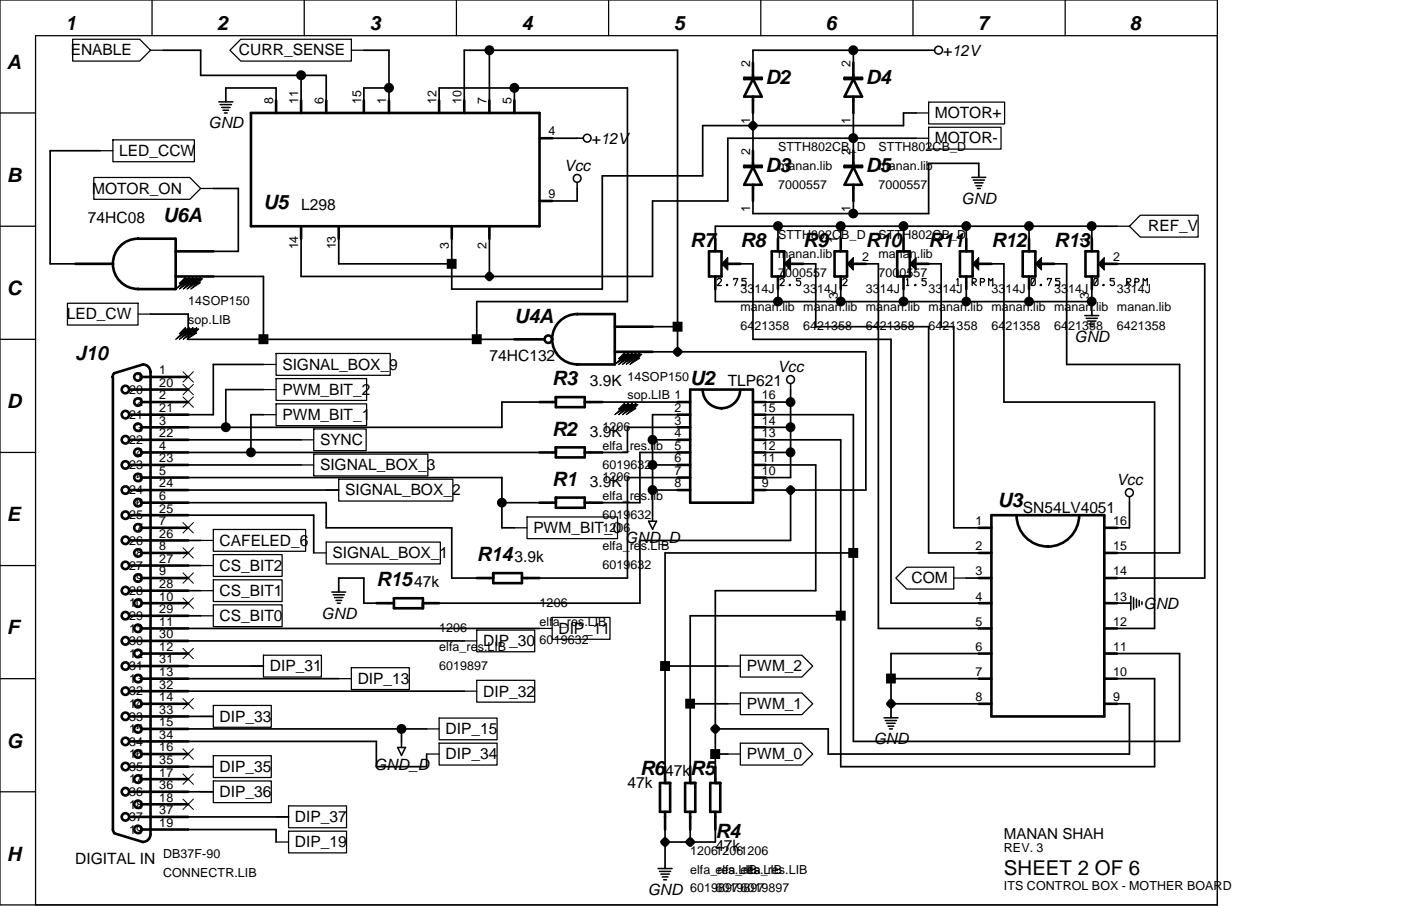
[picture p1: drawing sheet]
<svg xmlns="http://www.w3.org/2000/svg" width="432mm" height="279mm" viewBox="0 0 432 279" stroke-linecap="round" stroke-linejoin="round" font-family="sans-serif">
<g fill="none" stroke="#000" stroke-width=".39">
<path d="M0 0h375.2v279.1h-375.2zM22.4 12.1h20.7l3.3 3.4-3.3 3.3h-20.7zM46.4 15.5h3.8M46.9 0v11M74.2 12.1h34.1v6.7h-34.1l-3.3-3.3zM93.8 0v11M108.3 15.5h3.8M140.7 0v11M187.6 0v11M234.5 0v11M281.4 0v11M328.3 0v11"/>
<path d="M375.2 11h-364.2v268.1M0 34.8h11M282.4 34.8h3.8M286.2 39.2h22.3v6.8h-22.3zM286.2 31.5h23.4v6.7h-23.4zM28.9 54.7h29.6l3.3 3.4-3.3 3.4h-29.6zM30.9 46.5h3.9M34.8 43.1h25.1v6.8h-25.1zM61.8 58.1h3.9M282.4 42.6h3.8M0 69.8h11M344.3 69.8h3.8"/>
<path d="M351.5 66.4h17.8v6.7h-17.8l-3.4-3.3zM20.8 93.5h21.7v6.7h-21.7zM42.5 96.9h3.9M221.1 86.3l.3-.4h.6l.3 .4v.3l-1.2 1.5h1.2M223.9 87.7h.3v.4h-.3zM226.1 86.3v-.4h1.3l-.9 2.2M230 85.9h-1.3v.7h.9l.4 .4v.7l-.4 .4h-.6l-.3-.4M240.4 86.3l.3-.4h.7l.3 .4v.3l-1.3 1.5h1.3M243.3 87.7h.3v.4h-.3zM246.8 85.9h-1.3v.7h1l.3 .4v.7l-.3 .4h-.7l-.3-.4M259.8 86.3l.3-.4h.6l.3 .4v.3l-1.2 1.5h1.2M279.4 86.3l.3-.4v2.2"/>
<path d="M279.4 88.1h.7M282 87.7h.3v.4h-.3zM285.5 85.9h-1.3v.7h.9l.4 .4v.7l-.4 .4h-.6l-.3-.4M294.9 86.3l.3-.4v2.2M294.9 88.1h.6M299.6 88.1v-2.2h1l.3 .4-.3 .7h-1l1.3 1.1M302.2 87h.9l.3-.7-.3-.4h-.9v2.2M304.7 88.1v-2.2l.7 .7 .6-.7v2.2M318.1 85.9h.6l.4 .4v1.4l-.4 .4h-.6l-.3-.4v-1.4zM319.1 85.9l-1.3 2.2M320.6 87.7h.4v.4h-.4zM322.8 86.3v-.4h1.3l-.9 2.2"/>
<path d="M326.6 85.9h-1.2v.7h.9l.3 .4v.7l-.3 .4h-.6l-.3-.4M337.4 85.9h.7l.3 .4v1.4l-.3 .4h-.7l-.3-.4v-1.4zM338.4 85.9l-1.3 2.2M340 87.7h.3v.4h-.3zM343.5 85.9h-1.3v.7h1l.3 .4v.7l-.3 .4h-.7l-.3-.4M347.3 88.1v-2.2h.9l.3 .4-.3 .7h-.9l1.2 1.1M349.8 87h.9l.4-.7-.4-.4h-.9v2.2M352.3 88.1v-2.2l.7 .7 .6-.7v2.2M0 104.6h11M81.2 112.4h3.9M85.1 109h35.2v6.7h-35.2zM85.1 116.8h27.9v6.7h-27.9z"/>
<path d="M0 139.5h11M81.2 120.1h3.9M81.2 127.9h3.9M85.1 124.5h27.9v6.8h-27.9zM92.8 135.6h3.9M96.7 132.3h16.2v6.7h-16.2zM92.8 143.4h3.9M96.7 140h35.2v6.8h-35.2zM100.5 151.1h3.9M104.4 147.8h35.2v6.7h-35.2zM162.4 159.4h27.9v6.7h-27.9zM0 174.4h11"/>
<path d="M61.8 174.4h3.9M61.8 166.7h3.9M65.7 163.3h28.5v6.7h-28.5zM65.7 178.8h21.3v6.7h-21.3zM65.7 171h21.3v6.8h-21.3zM96.7 170.5h3.8M100.5 167.2h35.2v6.7h-35.2zM158.5 162.8h3.9M276.1 178.3l3.3-3.4h14.6v6.8h-14.6zM294 178.3h3.8M61.8 189.9h3.9M61.8 182.2h3.9"/>
<path d="M65.7 186.5h21.3v6.8h-21.3zM143.1 197.7h3.8M146.9 194.3h17.9v6.7h-17.9zM166.3 193.8h3.9M170.2 190.4h17.8v6.7h-17.8zM0 209.3h11M65.7 217.6h17.9v6.7h-17.9zM77.3 205.4h3.9M81.2 202.1h17.9v6.7h-17.9zM104.4 209.3h3.9M108.3 205.9h17.9v6.7h-17.9zM143.1 213.1h3.8"/>
<path d="M146.9 209.8h17.9v6.7h-17.9zM224.3 217h3.9M224.3 205.4h3.9M228.2 213.7h18.9l3.4 3.3-3.4 3.4h-18.9zM228.2 202.1h18.9l3.4 3.3-3.4 3.4h-18.9zM61.8 220.9h3.9M61.8 236.4h3.9M65.7 233h17.9v6.8h-17.9zM131.5 232.5h3.8M131.5 224.8h3.8M135.3 229.2h17.9v6.7h-17.9zM135.3 221.4h17.9v6.7h-17.9z"/>
<path d="M224.3 232.5h3.9M228.2 229.2h18.9l3.4 3.3-3.4 3.4h-18.9zM0 244.2h11M61.8 244.2h3.9M65.7 240.8h17.9v6.7h-17.9zM85.1 251.9h3.8M85.1 259.7h3.8M88.9 248.5h17.9v6.8h-17.9zM88.9 256.3h17.9v6.7h-17.9z"/>
</g>
<g fill="none" stroke="#000" stroke-width=".81">
<path d="M232.1 19.3v5.1M263 19.3v5.1M77.3 34.8h89v35h-89zM85.1 31v3.8M92.8 31v3.8M100.5 31v3.8M112.1 31v3.8M119.9 31v3.8M135.3 31v3.8M143.1 31v3.8M150.8 31v3.8M158.5 31v3.8"/>
<path d="M229.4 24h5.4v.4h-5.4zM232.1 29.8v5M232.1 24.4l2.7 5.4h-5.4zM260.3 24h5.4v.4h-5.4zM263 24.4l2.7 5.4h-5.4zM263 29.8v5M166.3 42.6h3.9M229.4 51.1h5.4v.4h-5.4zM232.1 46.5v5M232.1 57v5M232.1 51.5l2.7 5.5h-5.4zM260.3 51.1h5.4v.4h-5.4z"/>
<path d="M263 51.5l2.7 5.5h-5.4zM263 46.5v5M263 57v5M37.4 75.5a7.7 7.7 0 0 1 5.2-1.9h11.5v15.6l-11.5-.1a7.7 7.7 0 0 1-7.8-7.7 7.7 7.7 0 0 1 2.6-5.9zM54.1 77.5h11.6M92.8 69.8v3.8M104.4 69.8v3.8M139.2 69.8v3.8M150.8 69.8v3.8M166.3 62h3.9M218.5 77.5h3.9v7.8h-3.9zM220.5 73.6v3.9"/>
<path d="M237.9 77.5h3.8v7.8h-3.8zM239.8 73.6v3.9M257.2 77.5h3.9v7.8h-3.9zM259.1 73.6v3.9M276.5 77.5h3.9v7.8h-3.9zM278.5 73.6v3.9M295.9 77.5h3.9v7.8h-3.9zM297.8 73.6v3.9M315.2 77.5h3.9v7.8h-3.9zM317.2 73.6v3.9M334.6 77.5h3.9v7.8h-3.9zM336.5 73.6v3.9"/>
<path d="M23.2 81.4h11.6M54.1 85.3h11.6M220.5 85.3v3.9M224.3 81.4h3.9M239.8 85.3v3.9M243.7 81.4h3.8M259.1 85.3v3.9M263 81.4h3.9M278.5 85.3v3.9M282.4 81.4h3.8M297.8 85.3v3.9M301.7 81.4h3.9"/>
<path d="M317.2 85.3v3.9M321 81.4h3.9M336.5 85.3v3.9M340.4 81.4h3.9M34.7 116.2l.5-1.1 8.9-2.7a2.28 2.28 0 0 1 2.3 2.3v142.6a2.28 2.28 0 0 1-2.3 2.3l-8.9-2.6M34.8 116.2v139.6l.5 1.1M43.7 116.2h14.3M158.5 104.6h9.4M177.9 112.4h.1a7.7 7.7 0 0 1-7.8-7.8v.1a7.7 7.7 0 0 1 7.8-7.8h11.5v15.5h-11.6M189.5 108.5h11.6M189.5 100.8h11.6M39.8 135.6h18.2"/>
<path d="M39.8 127.9h18.2M39.8 120.1h18.2M43.7 139.5h14.3M43.7 131.8h14.3M43.7 124h14.3M166.3 139.5h5M166.3 124h5M171.3 122.5h8.9v3.1h-8.9zM171.3 138h8.9v3.1h-8.9zM180.2 139.5h5.4M180.2 124h5.4M208.8 139.5h3.9"/>
<path d="M208.8 135.6h3.9M208.8 131.8h3.9M208.8 127.9h3.9M208.8 124h3.9M212.7 120.1h19.4v34.9h-19.4zM216.6 120.1a5.8 5.8 0 0 0 5.8 5.8 5.8 5.8 0 0 0 5.7-5.8M232.1 139.5h3.8M232.1 135.6h3.8M232.1 131.8h3.8M232.1 127.9h3.8M232.1 124h3.8M39.8 158.9h18.2"/>
<path d="M39.8 151.1h18.2M39.8 143.4h18.2M43.7 155h14.3M43.7 147.3h14.3M166.3 155h5M171.3 153.5h8.9v3.1h-8.9zM180.2 155h5.4M208.8 151.1h3.9M208.8 147.3h3.9M208.8 143.4h3.9M232.1 151.1h3.8M232.1 147.3h3.8"/>
<path d="M232.1 143.4h3.8M305.6 158.9h34.8v62h-34.8zM313.3 158.9a9.6 9.6 0 0 0 9.8 9.6h-.1M332.6 158.9a9.7 9.7 0 0 1-9.6 9.7M39.8 174.4h18.2M39.8 166.7h18.2M43.7 178.3h14.3M43.7 170.5h14.3M43.7 162.8h14.3M146.9 178.3h5.1M152 176.7h8.9v3.1h-8.9zM160.9 178.3h5.4"/>
<path d="M301.7 178.3h3.9M301.7 170.5h3.9M301.7 162.8h3.9M340.4 178.3h3.9M340.4 170.5h3.9M340.4 162.8h3.9M39.8 197.7h18.2M39.8 189.9h18.2M39.8 182.2h18.2M43.7 193.8h14.3M43.7 186h14.3M116 186h5.4"/>
<path d="M121.4 184.5h8.9v3.1h-8.9zM130.3 186h5M301.7 193.8h3.9M301.7 186h3.9M340.4 193.8h3.9M340.4 186h3.9M39.8 213.1h18.2M39.8 205.4h18.2M43.7 217h14.3M43.7 209.3h14.3M43.7 201.5h14.3M301.7 217h3.9"/>
<path d="M301.7 209.3h3.9M301.7 201.5h3.9M340.4 217h3.9M340.4 209.3h3.9M340.4 201.5h3.9M39.8 236.4h18.2M39.8 228.6h18.2M39.8 220.9h18.2M43.7 232.5h14.3M43.7 224.8h14.3M205 236.4v5.1M212.7 236.4v5.1"/>
<path d="M220.5 236.4v5.1M39.8 251.9h18.2M39.8 244.2h18.2M43.7 255.8h14.3M43.7 248h14.3M43.7 240.3h14.3M203.4 241.5h3.1v8.9h-3.1zM205 250.4v5.4M211.2 241.5h3.1v8.9h-3.1zM212.7 250.4v5.4M218.9 241.5h3.1v8.9h-3.1zM220.5 250.4v5.4"/>
<circle cx="42.5" cy="116.2" r="1.14"/>
<circle cx="169" cy="104.6" r="1.14"/>
<circle cx="38.6" cy="135.6" r="1.16"/>
<circle cx="38.6" cy="120.1" r="1.16"/>
<circle cx="38.6" cy="127.9" r="1.15"/>
<circle cx="42.5" cy="139.5" r="1.15"/>
<circle cx="42.5" cy="131.7" r="1.14"/>
<circle cx="42.5" cy="124" r="1.14"/>
<circle cx="38.6" cy="158.9" r="1.14"/>
<circle cx="38.6" cy="143.4" r="1.14"/>
<circle cx="38.6" cy="151.1" r="1.14"/>
<circle cx="42.5" cy="155" r="1.15"/>
<circle cx="42.5" cy="147.2" r="1.14"/>
<circle cx="38.6" cy="174.4" r="1.14"/>
<circle cx="38.6" cy="166.6" r="1.14"/>
<circle cx="42.5" cy="178.3" r="1.14"/>
<circle cx="42.5" cy="170.5" r="1.14"/>
<circle cx="42.5" cy="162.8" r="1.14"/>
<circle cx="38.6" cy="197.6" r="1.16"/>
<circle cx="38.6" cy="182.1" r="1.15"/>
<circle cx="38.6" cy="189.9" r="1.14"/>
<circle cx="42.5" cy="186" r="1.14"/>
<circle cx="42.5" cy="193.8" r="1.14"/>
<circle cx="38.6" cy="205.4" r="1.14"/>
<circle cx="38.6" cy="213.1" r="1.14"/>
<circle cx="42.5" cy="201.5" r="1.15"/>
<circle cx="42.5" cy="217" r="1.15"/>
<circle cx="42.5" cy="209.3" r="1.14"/>
<circle cx="38.6" cy="228.6" r="1.14"/>
<circle cx="38.6" cy="220.9" r="1.14"/>
<circle cx="38.6" cy="236.4" r="1.14"/>
<circle cx="42.5" cy="232.5" r="1.14"/>
<circle cx="42.5" cy="224.8" r="1.14"/>
<circle cx="38.6" cy="244.2" r="1.15"/>
<circle cx="38.6" cy="251.9" r="1.14"/>
<circle cx="42.5" cy="248" r="1.14"/>
<circle cx="42.5" cy="240.3" r="1.14"/>
<circle cx="42.5" cy="255.8" r="1.14"/>
</g>
<g fill="none" stroke="#000" stroke-width=".47">
<path d="M286.2 15.5h1.9M67.4 31.4h4.4M67.9 32.3h3.4M68.3 33.1h2.6M68.7 34h1.7M69.2 34.8h.8M69.6 31v.4M177.9 42.6h1.8M177.9 56.3v1.8M299.6 54.7h4.2M300 55.5h3.4M300.4 56.4h2.6"/>
<path d="M300.8 57.3h1.8M301.2 58.1h.9M301.7 54.2v.5M334.3 97.3h4.4M334.8 98.2h3.4M335.2 99h2.6M335.6 99.9h1.8M336.5 96.9v.4M243.7 118.3v1.8M336 100.8h.9M201.1 158.9v1.8M348.1 153.2v1.8"/>
<path d="M199.9 160.7h2.5l-1.3 2.5zM102.3 182.6h4.3M102.7 183.4h3.4M103.1 184.3h2.6M103.5 185.2h1.8M104 186h.9M104.4 182.2v.4M348.1 186h.4M348.5 183.9v4.3M349.4 184.3v3.4M350.3 184.7v2.6M351.1 185.2v1.7"/>
<path d="M352 185.6v.8M122.6 230.5h2.4l-1.3 2.5zM123.7 228.6v1.9M272.5 221.4h4.3M272.9 222.2h3.4M273.3 223.1h2.6M273.7 223.9h1.8M274.2 224.8h.8M274.6 220.9v.5M202.8 267.8h4.3M203.3 268.7h3.4M203.7 269.6h2.6"/>
<path d="M204.1 270.4h1.8M204.6 271.3h.8M205 267.4v.4"/>
<circle cx="289.3" cy="15.5" r="1.22"/>
<circle cx="177.9" cy="55" r="1.2"/>
<circle cx="181" cy="42.6" r="1.2"/>
<circle cx="243.6" cy="117" r="1.22"/>
<circle cx="348.1" cy="151.9" r="1.22"/>
</g>
<g fill="none" stroke="#000" stroke-width=".53">
<path d="M50.2 15.5h11.6v7.7h38.7v7.8M112.1 15.5h7.8v15.5M150.8 15.5v15.5M263 15.5v3.8M286.2 15.5h-54.1v3.8M69.6 31v-3.9h15.5v3.9M92.8 23.2v7.8M119.9 27.1h-7.8v3.9M135.3 31v-3.9h58.1v65.9h-46.5v11.6M143.1 31v-15.5h65.7v93M158.5 27.1v3.9M232.1 34.8v11.7"/>
<path d="M263 34.8v11.7M282.4 34.8h-3.9v3.9h-61.9v15.5h-31v35h-46.4v-15.6M30.9 46.5h-15.4v34.9h7.7M65.7 58.1h7.7v19.4h-7.7M170.2 42.6h7.7M177.9 58.1v3.9h-7.7M282.4 42.6h-58.1v19.4h-23.2v23.3h-108.3v-11.7M301.7 54.2v-3.8h-15.5v15.5h-54.1v-3.9M104.4 73.6v7.8h34.8M150.8 73.6v11.7M239.8 69.8v3.8M259.1 69.8v3.8"/>
<path d="M263 62v3.9M278.5 69.8v3.8M297.8 69.8v3.8M317.2 69.8v3.8M336.5 69.8v3.8M344.3 69.8h-123.8v3.8M46.4 96.9h11.6v7.7h100.5M65.7 85.3h15.5v19.3M220.5 89.2v3.8h116M228.2 81.4h3.9v23.2h42.5v81.4h27.1M239.8 89.2v3.8M247.5 81.4h3.9v19.4h34.8v69.7h15.5"/>
<path d="M259.1 89.2v3.8M266.9 81.4h3.8v112.4h31M278.5 89.2v3.8M286.2 81.4h3.9v19.4h3.9v62h7.7M297.8 89.2v3.8M305.6 81.4h3.8v42.6h46.5v69.8h-11.6M317.2 89.2v3.8M324.9 81.4h3.9v31h34.8v58.1h-19.3M336.5 89.2v7.7M344.3 81.4h27v96.9h-27M81.2 112.4h-15.5v15.5h-7.7M201.1 108.5h65.8v42.6h-31"/>
<path d="M201.1 100.8h7.7M58 135.6h34.8M58 139.5h108.3M81.2 127.9h-3.9v11.6M81.2 120.1h-11.6v11.7M166.3 124h-11.6v7.8h-96.7M185.6 124h23.2M201.1 135.6h7.7M208.8 139.5h-11.6v15.5h-11.6M208.8 127.9h-7.7v31M208.8 131.8h-15.4v7.7h-7.8M235.9 135.6h23.2v100.8h96.8v-27.1h-11.6"/>
<path d="M235.9 124h7.8M235.9 127.9h27.1v100.7h100.6v-27.1h-23.2M235.9 139.5h7.8M235.9 131.8h7.8M243.7 120.1v27.2h-7.8M58 143.4h34.8M58 151.1h46.4M58 158.9h38.7v11.6M58 147.3h96.7v15.5h3.8M58 155h42.5v7.8h38.7v15.5h7.7M154.7 155h11.6M201.1 143.4h7.7"/>
<path d="M201.1 151.1h7.7M208.8 147.3h-15.4v31h-27.1M235.9 143.4h15.5v38.8h-30.9v54.2M243.7 151.1v15.6h-46.5v19.3h-61.9M348.1 155v7.8h-3.8M58 166.7h3.8M58 174.4h3.8M263 170.5h-58v65.9M297.8 178.3h3.9M58 182.2h3.8M58 189.9h3.8M58 193.8h108.3"/>
<path d="M58 197.7h85.1M104.4 182.2v-3.9h7.7v7.7h3.9M259.1 189.9h-46.4v46.5M344.3 186h3.8M58 205.4h23.2M58 213.1h85.1M58 209.3h46.4M205 205.4h19.3M212.7 217h11.6M274.6 209.3h27.1M274.6 217h27.1M301.7 201.5h-27.1v19.4"/>
<path d="M344.3 217h3.8v15.5h-92.8v-7.7h-34.8M58 220.9h7.7M58 236.4h7.7M58 228.6h58v7.8h15.5v-3.9M58 224.8h73.5M123.7 224.8v3.8M220.5 232.5h3.8M58 244.2h7.7M58 251.9h30.9M58 255.8h27.1v3.9M205 255.8v11.6M212.7 255.8v3.9"/>
<path d="M220.5 255.8v3.9h-15.5"/>
</g>
<g fill="#000">
<path d="M231.3 38.7l.8-.7 .7 .7-.7 .8zM150.8 84.5l.8 .8-.8 .7-.7-.7zM208.8 107.7l.8 .8-.8 .8-.7-.8zM243.7 150.4l.7 .7-.7 .8-.8-.8zM274.6 216.2l.8 .8-.8 .8-.7-.8zM219.7 224.8l.8-.8 .7 .8-.7 .8zM205 258.9l.7 .8-.7 .7-.8-.7zM212.7 258.9l.8 .8-.8 .7-.7-.7z"/>
<path d="M55.2 87.4l1.9-1.9v.4h.7l-1.1 1.3h.4l-3 2 1.8-1.8z" fill-rule="evenodd"/>
<path d="M56.4 87.4l1.9-1.9v.4h.6l-1.1 1.3h.5l-3 2 1.7-1.8z" fill-rule="evenodd"/>
<path d="M57.6 87.4l1.9-1.9v.4h.6l-1.1 1.3h.5l-3 2 1.7-1.8z" fill-rule="evenodd"/>
<path d="M58.7 87.4l1.9-1.9v.4h.7l-1.1 1.3h.4l-3 2 1.8-1.8z" fill-rule="evenodd"/>
<path d="M59.9 87.4l1.9-1.9v.4h.6l-1.1 1.3h.5l-3 2 1.7-1.8z" fill-rule="evenodd"/>
<path d="M138.5 80.6h1.5v1.5h-1.5z" fill-rule="evenodd"/>
<path d="M208.1 100h1.5v1.5h-1.5z" fill-rule="evenodd"/>
<path d="M224.3 79.4v3.9l-1.9-1.9z" fill-rule="evenodd"/>
<path d="M241.7 81.4l2-2v3.9z" fill-rule="evenodd"/>
<path d="M263 79.4v3.9l-1.9-1.9z" fill-rule="evenodd"/>
<path d="M282.4 79.4v3.9l-2-1.9z" fill-rule="evenodd"/>
<path d="M301.7 79.4v3.9l-1.9-1.9z" fill-rule="evenodd"/>
<path d="M321 79.4v3.9l-1.9-1.9z" fill-rule="evenodd"/>
<path d="M340.4 79.4v3.9l-1.9-1.9z" fill-rule="evenodd"/>
<path d="M55.2 102.9l1.9-1.9v.4h.7l-1.1 1.3h.4l-3 1.9 1.8-1.7z" fill-rule="evenodd"/>
<path d="M56.4 102.9l1.9-1.9v.4h.6l-1.1 1.3h.5l-3 1.9 1.7-1.7z" fill-rule="evenodd"/>
<path d="M57.6 102.9l1.9-1.9v.4h.6l-1.1 1.3h.5l-3 1.9 1.7-1.7z" fill-rule="evenodd"/>
<path d="M58.7 102.9l1.9-1.9v.4h.7l-1.1 1.3h.4l-3 1.9 1.8-1.7z" fill-rule="evenodd"/>
<path d="M80.4 103.8h1.6v1.6h-1.6z" fill-rule="evenodd"/>
<path d="M146.2 103.8h1.5v1.6h-1.5z" fill-rule="evenodd"/>
<path d="M190.6 110.6l1.9-1.9v.5h.7l-1.2 1.3h.5l-3 1.9 1.8-1.8z" fill-rule="evenodd"/>
<path d="M191.8 110.6l1.9-1.9v.5h.6l-1.1 1.3h.5l-3 1.9 1.7-1.8z" fill-rule="evenodd"/>
<path d="M193 110.6l1.9-1.9v.5h.6l-1.1 1.3h.5l-3.1 1.9 1.8-1.8z" fill-rule="evenodd"/>
<path d="M194.1 110.6l1.9-1.9v.5h.6l-1.1 1.3h.5l-3 1.9 1.7-1.8z" fill-rule="evenodd"/>
<path d="M195.3 110.6l1.9-1.9v.5h.6l-1.1 1.3h.5l-3.1 1.9 1.8-1.8z" fill-rule="evenodd"/>
<path d="M190.6 126.2l1.9-2v.5h.7l-1.2 1.3h.5l-3 1.9 1.8-1.7z" fill-rule="evenodd"/>
<path d="M191.8 126.2l1.9-2v.5h.6l-1.1 1.3h.5l-3 1.9 1.7-1.7z" fill-rule="evenodd"/>
<path d="M193 126.2l1.9-2v.5h.6l-1.1 1.3h.5l-3.1 1.9 1.8-1.7z" fill-rule="evenodd"/>
<path d="M194.1 126.2l1.9-2v.5h.6l-1.1 1.3h.5l-3 1.9 1.7-1.7z" fill-rule="evenodd"/>
<path d="M262.2 169.8h1.5v1.5h-1.5z" fill-rule="evenodd"/>
<path d="M258.4 189.1h1.5v1.5h-1.5z" fill-rule="evenodd"/>
<path d="M204.2 204.6h1.5v1.6h-1.5z" fill-rule="evenodd"/>
<path d="M212 216.2h1.4v1.6h-1.4z" fill-rule="evenodd"/>
<path d="M273.9 208.5h1.4v1.5h-1.4z" fill-rule="evenodd"/>
<path d="M219.7 231.8h1.5v1.5h-1.5z" fill-rule="evenodd"/>
<circle cx="150.8" cy="15.5" r=".76"/>
<circle cx="263" cy="15.5" r=".76"/>
<circle cx="92.8" cy="23.2" r=".76"/>
<circle cx="119.9" cy="27.1" r=".76"/>
<circle cx="158.5" cy="27.1" r=".76"/>
<circle cx="263" cy="42.6" r=".76"/>
<circle cx="239.8" cy="69.7" r=".76"/>
<circle cx="259.1" cy="69.7" r=".76"/>
<circle cx="263" cy="65.9" r=".75"/>
<circle cx="278.5" cy="69.7" r=".76"/>
<circle cx="297.8" cy="69.7" r=".75"/>
<circle cx="317.1" cy="69.7" r=".75"/>
<circle cx="336.5" cy="69.7" r=".76"/>
<circle cx="239.8" cy="93" r=".75"/>
<circle cx="259.1" cy="93" r=".75"/>
<circle cx="278.5" cy="93" r=".75"/>
<circle cx="297.8" cy="93" r=".74"/>
<circle cx="317.1" cy="93" r=".74"/>
<circle cx="336.5" cy="93" r=".75"/>
<circle cx="69.6" cy="131.7" r=".76"/>
<circle cx="77.3" cy="139.5" r=".76"/>
<circle cx="201.1" cy="135.6" r=".75"/>
<circle cx="243.6" cy="124" r=".75"/>
<circle cx="243.6" cy="131.7" r=".75"/>
<circle cx="243.6" cy="139.5" r=".75"/>
<circle cx="154.7" cy="155" r=".75"/>
<circle cx="201.1" cy="143.4" r=".75"/>
<circle cx="201.1" cy="151.1" r=".75"/>
<circle cx="123.7" cy="224.8" r=".76"/>
</g>
<g fill="none" stroke="#000" stroke-width="1.5">
<path d="M231.3 38.7l.8-.7 .7 .7-.7 .8zM138.5 80.6h1.5v1.5h-1.5zM150.8 84.5l.8 .8-.8 .7-.7-.7zM208.1 100h1.5v1.5h-1.5zM80.4 103.8h1.6v1.6h-1.6zM146.2 103.8h1.5v1.6h-1.5zM208.8 107.7l.8 .8-.8 .8-.7-.8zM243.7 150.4l.7 .7-.7 .8-.8-.8zM262.2 169.8h1.5v1.5h-1.5zM258.4 189.1h1.5v1.5h-1.5zM204.2 204.6h1.5v1.6h-1.5zM212 216.2h1.4v1.6h-1.4z"/>
<path d="M273.9 208.5h1.4v1.5h-1.4zM274.6 216.2l.8 .8-.8 .8-.7-.8zM219.7 224.8l.8-.8 .7 .8-.7 .8zM219.7 231.8h1.5v1.5h-1.5zM205 258.9l.7 .8-.7 .7-.8-.7zM212.7 258.9l.8 .8-.8 .7-.7-.7z"/>
<circle cx="150.8" cy="15.5" r=".76"/>
<circle cx="263" cy="15.5" r=".76"/>
<circle cx="92.8" cy="23.2" r=".76"/>
<circle cx="119.9" cy="27.1" r=".76"/>
<circle cx="158.5" cy="27.1" r=".76"/>
<circle cx="263" cy="42.6" r=".76"/>
<circle cx="239.8" cy="69.7" r=".76"/>
<circle cx="259.1" cy="69.7" r=".76"/>
<circle cx="263" cy="65.9" r=".75"/>
<circle cx="278.5" cy="69.7" r=".76"/>
<circle cx="297.8" cy="69.7" r=".75"/>
<circle cx="317.1" cy="69.7" r=".75"/>
<circle cx="336.5" cy="69.7" r=".76"/>
<circle cx="239.8" cy="93" r=".75"/>
<circle cx="259.1" cy="93" r=".75"/>
<circle cx="278.5" cy="93" r=".75"/>
<circle cx="297.8" cy="93" r=".74"/>
<circle cx="317.1" cy="93" r=".74"/>
<circle cx="336.5" cy="93" r=".75"/>
<circle cx="69.6" cy="131.7" r=".76"/>
<circle cx="77.3" cy="139.5" r=".76"/>
<circle cx="201.1" cy="135.6" r=".75"/>
<circle cx="243.6" cy="124" r=".75"/>
<circle cx="243.6" cy="131.7" r=".75"/>
<circle cx="243.6" cy="139.5" r=".75"/>
<circle cx="154.7" cy="155" r=".75"/>
<circle cx="201.1" cy="143.4" r=".75"/>
<circle cx="201.1" cy="151.1" r=".75"/>
<circle cx="123.7" cy="224.8" r=".76"/>
</g>
<g fill="none" stroke="#000" stroke-width=".31">
<path d="M224.3 79.4v3.9l-1.9-1.9zM263 79.4v3.9l-1.9-1.9zM282.4 79.4v3.9l-2-1.9zM301.7 79.4v3.9l-1.9-1.9zM321 79.4v3.9l-1.9-1.9zM340.4 79.4v3.9l-1.9-1.9zM55.2 87.4l1.9-1.9v.4h.7l-1.1 1.3h.4l-3 2 1.8-1.8zM56.4 87.4l1.9-1.9v.4h.6l-1.1 1.3h.5l-3 2 1.7-1.8zM57.6 87.4l1.9-1.9v.4h.6l-1.1 1.3h.5l-3 2 1.7-1.8zM58.7 87.4l1.9-1.9v.4h.7l-1.1 1.3h.4l-3 2 1.8-1.8zM59.9 87.4l1.9-1.9v.4h.6l-1.1 1.3h.5l-3 2 1.7-1.8zM241.7 81.4l2-2v3.9z"/>
<path d="M55.2 102.9l1.9-1.9v.4h.7l-1.1 1.3h.4l-3 1.9 1.8-1.7zM56.4 102.9l1.9-1.9v.4h.6l-1.1 1.3h.5l-3 1.9 1.7-1.7zM56.4 114.6l3.2 3.3M56.4 118.5l3.2 3.3M57.6 102.9l1.9-1.9v.4h.6l-1.1 1.3h.5l-3 1.9 1.7-1.7zM58.7 102.9l1.9-1.9v.4h.7l-1.1 1.3h.4l-3 1.9 1.8-1.7zM59.6 114.6l-3.2 3.3M59.6 118.5l-3.2 3.3M190.6 110.6l1.9-1.9v.5h.7l-1.2 1.3h.5l-3 1.9 1.8-1.8zM191.8 110.6l1.9-1.9v.5h.6l-1.1 1.3h.5l-3 1.9 1.7-1.8zM193 110.6l1.9-1.9v.5h.6l-1.1 1.3h.5l-3.1 1.9 1.8-1.8zM194.1 110.6l1.9-1.9v.5h.6l-1.1 1.3h.5l-3 1.9 1.7-1.8z"/>
<path d="M195.3 110.6l1.9-1.9v.5h.6l-1.1 1.3h.5l-3.1 1.9 1.8-1.8zM56.4 122.4l3.2 3.2M59.6 122.4l-3.2 3.2M190.6 126.2l1.9-2v.5h.7l-1.2 1.3h.5l-3 1.9 1.8-1.7zM191.8 126.2l1.9-2v.5h.6l-1.1 1.3h.5l-3 1.9 1.7-1.7zM193 126.2l1.9-2v.5h.6l-1.1 1.3h.5l-3.1 1.9 1.8-1.7zM194.1 126.2l1.9-2v.5h.6l-1.1 1.3h.5l-3 1.9 1.7-1.7zM56.4 161.2l3.2 3.2M56.4 168.9l3.2 3.2M56.4 176.7l3.2 3.2M59.6 161.2l-3.2 3.2M59.6 168.9l-3.2 3.2"/>
<path d="M59.6 176.7l-3.2 3.2M56.4 184.4l3.2 3.2M56.4 199.9l3.2 3.3M59.6 184.4l-3.2 3.2M59.6 199.9l-3.2 3.3M56.4 215.4l3.2 3.3M59.6 215.4l-3.2 3.3M56.4 230.9l3.2 3.2M56.4 238.7l3.2 3.2M59.6 230.9l-3.2 3.2M59.6 238.7l-3.2 3.2M56.4 246.4l3.2 3.2"/>
<path d="M59.6 246.4l-3.2 3.2"/>
</g>
<text font-size="6.3" x="309.4" y="269.9">SHEET 2 OF 6</text>
<g font-size="6.1">
<text x="20.1" y="9.3">1</text>
<text x="66.9" y="9.3">2</text>
<text x="113.8" y="9.3">3</text>
<text x="160.7" y="9.3">4</text>
<text x="207.6" y="9.3">5</text>
<text x="254.4" y="9.3">6</text>
<text x="301.2" y="9.3">7</text>
<text x="348.1" y="9.3">8</text>
<text x="2.1" y="21.3">A</text>
<text x="236" y="25.8">D2</text>
<text x="266.9" y="25.8">D4</text>
<text x="236" y="53">D3</text>
<text x="266.9" y="53">D5</text>
<text x="2.1" y="56.1">B</text>
<text x="81.2" y="64.6">U5</text>
<text x="50.3" y="68.5">U6A</text>
<text x="212.7" y="76.2">R7</text>
<text x="228.2" y="76.2">R8</text>
<text x="247.6" y="76.2">R9</text>
<text x="266.9" y="76.2">R10</text>
<text x="286.2" y="76.2">R11</text>
<text x="305.6" y="76.2">R12</text>
<text x="324.9" y="76.2">R13</text>
<text x="2.1" y="91">C</text>
<text x="158.6" y="99.5">U4A</text>
<text x="23.2" y="111.1">J10</text>
<text x="170.2" y="118.9">R3</text>
<text x="212.7" y="118.9">U2</text>
<text x="2.1" y="125.9">D</text>
<text x="170.2" y="134.4">R2</text>
<text x="170.2" y="149.9">R1</text>
<text x="2.1" y="160.8">E</text>
<text x="307.5" y="156.4">U3</text>
<text x="147" y="173.1">R14</text>
<text x="116" y="180.8">R15</text>
<text x="2.1" y="195.7">F</text>
<text x="2.1" y="230.5">G</text>
<text x="197.3" y="239">R6</text>
<text x="212.7" y="239">R5</text>
<text x="220.5" y="258.4">R4</text>
<text x="2.1" y="265.4">H</text>
</g>
<g font-size="4.8">
<text x="21.8" y="17.1">ENABLE</text>
<text x="73.7" y="17.1">CURR_SENSE</text>
<text x="290.5" y="17.1">+12V</text>
<text x="64.3" y="39.6">GND</text>
<text x="288.2" y="36.5">MOTOR+</text>
<text x="182.2" y="44.3">+12V</text>
<text x="288.2" y="44.2">MOTOR-</text>
<text x="36.7" y="48.1">LED_CCW</text>
<text x="173.9" y="52.8">Vcc</text>
<text x="28.4" y="59.8">MOTOR_ON</text>
<text x="92.8" y="64.8">L298</text>
<text x="296.3" y="62.9">GND</text>
<text x="27.1" y="68.7">74HC08</text>
<text x="353.9" y="71.4">REF_V</text>
<text x="20.6" y="98.5">LED_CW</text>
<text x="331.2" y="105.5">GND</text>
<text x="150.9" y="111.3">74HC132</text>
<text x="87" y="114">SIGNAL_BOX_9</text>
<text x="181.8" y="119.1">3.9K</text>
<text x="224.3" y="119.1">TLP621</text>
<text x="239.6" y="114.8">Vcc</text>
<text x="87" y="121.8">PWM_BIT_2</text>
<text x="87" y="129.5">PWM_BIT_1</text>
<text x="98.6" y="137.3">SYNC</text>
<text x="181.8" y="134.6">3.9K</text>
<text x="98.6" y="145">SIGNAL_BOX_3</text>
<text x="344.1" y="149.7">Vcc</text>
<text x="106.4" y="152.8">SIGNAL_BOX_2</text>
<text x="181.8" y="150.1">3.9K</text>
<text x="315.3" y="158.3">SN54LV4051</text>
<text x="164.4" y="164.4">PWM_BIT_0</text>
<text x="192.7" y="167.6">GND_D</text>
<text x="67.7" y="168.3">CAFELED_6</text>
<text x="102.5" y="172.2">SIGNAL_BOX_1</text>
<text x="158.6" y="173.4">3.9k</text>
<text x="67.7" y="176">CS_BIT2</text>
<text x="280.9" y="179.9">COM</text>
<text x="67.7" y="183.8">CS_BIT1</text>
<text x="127.6" y="181.1">47k</text>
<text x="67.7" y="191.5">CS_BIT0</text>
<text x="99.1" y="190.8">GND</text>
<text x="352.4" y="187.7">GND</text>
<text x="172.1" y="195.4">DIP_11</text>
<text x="148.9" y="199.3">DIP_30</text>
<text x="83.2" y="207.1">DIP_31</text>
<text x="230.2" y="207.1">PWM_2</text>
<text x="110.2" y="210.9">DIP_13</text>
<text x="148.9" y="214.8">DIP_32</text>
<text x="230.2" y="218.7">PWM_1</text>
<text x="67.7" y="222.5">DIP_33</text>
<text x="137.3" y="226.4">DIP_15</text>
<text x="269.3" y="229.5">GND</text>
<text x="67.7" y="238">DIP_35</text>
<text x="115.4" y="237.3">GND_D</text>
<text x="137.3" y="234.2">DIP_34</text>
<text x="205" y="239.3">47k</text>
<text x="230.2" y="234.2">PWM_0</text>
<text x="67.7" y="245.8">DIP_36</text>
<text x="193.4" y="243.1">47k</text>
<text x="90.9" y="253.5">DIP_37</text>
<text x="90.9" y="261.3">DIP_19</text>
<text x="220.5" y="262.5">47k</text>
<text x="23.2" y="266.4">DIGITAL IN</text>
<text x="199.6" y="276.1">GND</text>
</g>
<text font-size="4.7" x="309.4" y="258.7">MANAN SHAH</text>
<g font-size="3.8">
<text x="231.2" y="20.5" transform="rotate(-90 231.2 20.5)">2</text>
<text x="262.1" y="20.5" transform="rotate(-90 262.1 20.5)">2</text>
<text x="84.2" y="32.2" transform="rotate(-90 84.2 32.2)">8</text>
<text x="91.9" y="32.2" transform="rotate(-90 91.9 32.2)">11</text>
<text x="99.7" y="32.2" transform="rotate(-90 99.7 32.2)">6</text>
<text x="111.3" y="32.2" transform="rotate(-90 111.3 32.2)">15</text>
<text x="119" y="32.2" transform="rotate(-90 119 32.2)">1</text>
<text x="134.5" y="32.2" transform="rotate(-90 134.5 32.2)">12</text>
<text x="142.2" y="32.2" transform="rotate(-90 142.2 32.2)">10</text>
<text x="150" y="32.2" transform="rotate(-90 150 32.2)">7</text>
<text x="157.7" y="32.2" transform="rotate(-90 157.7 32.2)">5</text>
<text x="169" y="41.8">4</text>
<text x="231.2" y="38.2" transform="rotate(-90 231.2 38.2)">1</text>
<text x="262.1" y="38.2" transform="rotate(-90 262.1 38.2)">1</text>
<text x="231.2" y="47.7" transform="rotate(-90 231.2 47.7)">2</text>
<text x="239.8" y="46.5">STTH802CB_D</text>
<text x="262.1" y="47.7" transform="rotate(-90 262.1 47.7)">2</text>
<text x="270.8" y="46.5">STTH802CB_D</text>
<text x="239.8" y="52.4">manan.lib</text>
<text x="270.8" y="52.4">manan.lib</text>
<text x="239.8" y="58.2">7000557</text>
<text x="270.8" y="58.2">7000557</text>
<text x="169" y="61.2">9</text>
<text x="231.2" y="65.3" transform="rotate(-90 231.2 65.3)">1</text>
<text x="262.1" y="65.3" transform="rotate(-90 262.1 65.3)">1</text>
<text x="91.9" y="76.9" transform="rotate(-90 91.9 76.9)">14</text>
<text x="103.5" y="76.9" transform="rotate(-90 103.5 76.9)">13</text>
<text x="138.3" y="76.9" transform="rotate(-90 138.3 76.9)">3</text>
<text x="150" y="76.9" transform="rotate(-90 150 76.9)">2</text>
<text x="239.8" y="73.7">STTH802CB_D</text>
<text x="258.3" y="74.8" transform="rotate(-90 258.3 74.8)">1</text>
<text x="270.8" y="73.7">STTH802CB_D</text>
<text x="335.6" y="74.8" transform="rotate(-90 335.6 74.8)">1</text>
<text x="239.8" y="79.5">manan.lib</text>
<text x="265.7" y="80.6">2</text>
<text x="270.8" y="79.5">manan.lib</text>
<text x="343.1" y="80.6">2</text>
<text x="239.8" y="85.3">7000557</text>
<text x="270.8" y="85.3">7000557</text>
<text x="58" y="94.1">14SOP150</text>
<text x="228.2" y="90.3">3314J</text>
<text x="247.6" y="90.3">3314J</text>
<text x="258.3" y="92.2" transform="rotate(-90 258.3 92.2)">3</text>
<text x="266.9" y="90.3">3314J</text>
<text x="286.2" y="90.3">3314J</text>
<text x="305.6" y="90.3">3314J</text>
<text x="324.9" y="90.3">3314J</text>
<text x="335.6" y="92.2" transform="rotate(-90 335.6 92.2)">3</text>
<text x="344.3" y="90.3">3314J</text>
<text x="58" y="99.9">sop.LIB</text>
<text x="228.2" y="96.1">manan.lib manan.lib manan.lib manan.lib manan.lib manan.lib manan.lib</text>
<text x="228.2" y="101.9">6421358</text>
<text x="247.6" y="101.9">6421358</text>
<text x="266.9" y="101.9">6421358</text>
<text x="286.2" y="101.9">6421358</text>
<text x="305.6" y="101.9">6421358</text>
<text x="324.9" y="101.9">6421358</text>
<text x="344.3" y="101.9">6421358</text>
<text x="42" y="117.6">1</text>
<text x="49.1" y="119.3">20</text>
<text x="49.1" y="115.4">1</text>
<text x="193.4" y="117.4">14SOP150</text>
<text x="39.8" y="121.5">20</text>
<text x="42" y="125.3">2</text>
<text x="49.1" y="123.2">2</text>
<text x="193.4" y="123.2">sop.LIB 1</text>
<text x="234.8" y="123.2">16</text>
<text x="39.8" y="129.2">21</text>
<text x="49.1" y="130.9">3</text>
<text x="49.1" y="127">21</text>
<text x="207.9" y="127">2</text>
<text x="207.9" y="130.9">3</text>
<text x="234.8" y="130.9">14</text>
<text x="234.8" y="127">15</text>
<text x="39.8" y="136.9">22</text>
<text x="42" y="133.1">3</text>
<text x="49.1" y="134.8">22</text>
<text x="185.7" y="132.9">1206</text>
<text x="207.9" y="134.8">4</text>
<text x="234.8" y="134.8">13</text>
<text x="42" y="140.8">4</text>
<text x="49.1" y="142.6">23</text>
<text x="49.1" y="138.7">4</text>
<text x="185.7" y="138.7">elfa_res.lib</text>
<text x="207.9" y="138.7">5</text>
<text x="207.9" y="142.6">6</text>
<text x="234.8" y="142.6">11</text>
<text x="234.8" y="138.7">12</text>
<text x="39.8" y="144.7">23</text>
<text x="42" y="148.6">5</text>
<text x="49.1" y="146.4">5</text>
<text x="185.7" y="148.4">1206</text>
<text x="185.7" y="144.5">6019632</text>
<text x="207.9" y="146.4">7</text>
<text x="234.8" y="146.4">10</text>
<text x="39.8" y="152.4">24</text>
<text x="49.1" y="154.2">6</text>
<text x="49.1" y="150.3">24</text>
<text x="185.7" y="154.2">elfa_res.lib</text>
<text x="207.9" y="150.3">8</text>
<text x="234.8" y="150.3">9</text>
<text x="39.8" y="160.2">25</text>
<text x="42" y="156.3">6</text>
<text x="49.1" y="162">7</text>
<text x="49.1" y="158.1">25</text>
<text x="185.7" y="160">6019632</text>
<text x="300.7" y="162">1</text>
<text x="343.1" y="162">16</text>
<text x="39.8" y="168">26</text>
<text x="42" y="164.1">7</text>
<text x="49.1" y="165.8">26</text>
<text x="185.7" y="163.9">1206</text>
<text x="42" y="171.8">8</text>
<text x="49.1" y="173.6">27</text>
<text x="49.1" y="169.7">8</text>
<text x="185.7" y="169.7">elfa_res.LIB</text>
<text x="300.7" y="169.7">2</text>
<text x="343.1" y="169.7">15</text>
<text x="39.8" y="175.7">27</text>
<text x="42" y="179.6">9</text>
<text x="49.1" y="177.5">9</text>
<text x="185.7" y="175.5">6019632</text>
<text x="300.7" y="177.5">3</text>
<text x="343.1" y="177.5">14</text>
<text x="39.8" y="183.5">28</text>
<text x="49.1" y="185.2">10</text>
<text x="49.1" y="181.3">28</text>
<text x="300.7" y="185.2">4</text>
<text x="343.1" y="185.2">13</text>
<text x="39.8" y="191.2">29</text>
<text x="39.8" y="187.3">10</text>
<text x="49.1" y="189.1">29</text>
<text x="166.3" y="187.2">1206</text>
<text x="39.8" y="195.1">11</text>
<text x="49.1" y="196.8">30</text>
<text x="49.1" y="193">11</text>
<text x="135.4" y="194.9">1206</text>
<text x="166.3" y="193">elfa_res.LIB</text>
<text x="300.7" y="193">5</text>
<text x="343.1" y="193">12</text>
<text x="39.8" y="202.8">12</text>
<text x="39.8" y="199">30</text>
<text x="49.1" y="200.7">12</text>
<text x="135.4" y="200.7">elfa_res.LIB</text>
<text x="166.3" y="198.8">6019632</text>
<text x="300.7" y="200.7">6</text>
<text x="343.1" y="200.7">11</text>
<text x="39.8" y="206.7">31</text>
<text x="49.1" y="208.4">13</text>
<text x="49.1" y="204.6">31</text>
<text x="135.4" y="206.5">6019897</text>
<text x="300.7" y="208.4">7</text>
<text x="343.1" y="208.4">10</text>
<text x="39.8" y="214.5">32</text>
<text x="39.8" y="210.6">13</text>
<text x="49.1" y="212.3">32</text>
<text x="39.8" y="218.4">14</text>
<text x="49.1" y="220.1">33</text>
<text x="49.1" y="216.2">14</text>
<text x="300.7" y="216.2">8</text>
<text x="343.1" y="216.2">9</text>
<text x="39.8" y="226.1">15</text>
<text x="39.8" y="222.2">33</text>
<text x="49.1" y="227.8">34</text>
<text x="49.1" y="224">15</text>
<text x="39.8" y="233.8">16</text>
<text x="39.8" y="230">34</text>
<text x="49.1" y="231.7">16</text>
<text x="39.8" y="237.7">35</text>
<text x="49.1" y="239.5">17</text>
<text x="49.1" y="235.6">35</text>
<text x="39.8" y="245.5">36</text>
<text x="39.8" y="241.6">17</text>
<text x="49.1" y="243.3">36</text>
<text x="39.8" y="249.3">18</text>
<text x="49.1" y="251.1">37</text>
<text x="49.1" y="247.2">18</text>
<text x="39.8" y="257.1">19</text>
<text x="39.8" y="253.2">37</text>
<text x="49.1" y="255">19</text>
<text x="212.7" y="263.6">120612061206</text>
<text x="309.4" y="262.7">REV. 3</text>
<text x="50.3" y="264.7">DB37F-90</text>
<text x="212.7" y="269.4">elfa_res.LIB</text>
<text x="220.5" y="269.4">elfa_res.LIB</text>
<text x="228.2" y="269.4">elfa_res.LIB</text>
<text x="50.3" y="270.5">CONNECTR.LIB</text>
<text x="212.7" y="275.2">60198976019897</text>
<text x="220.5" y="275.2">6019897</text>
<text x="309.4" y="274.4">ITS CONTROL BOX - MOTHER BOARD</text>
</g>
</svg>
